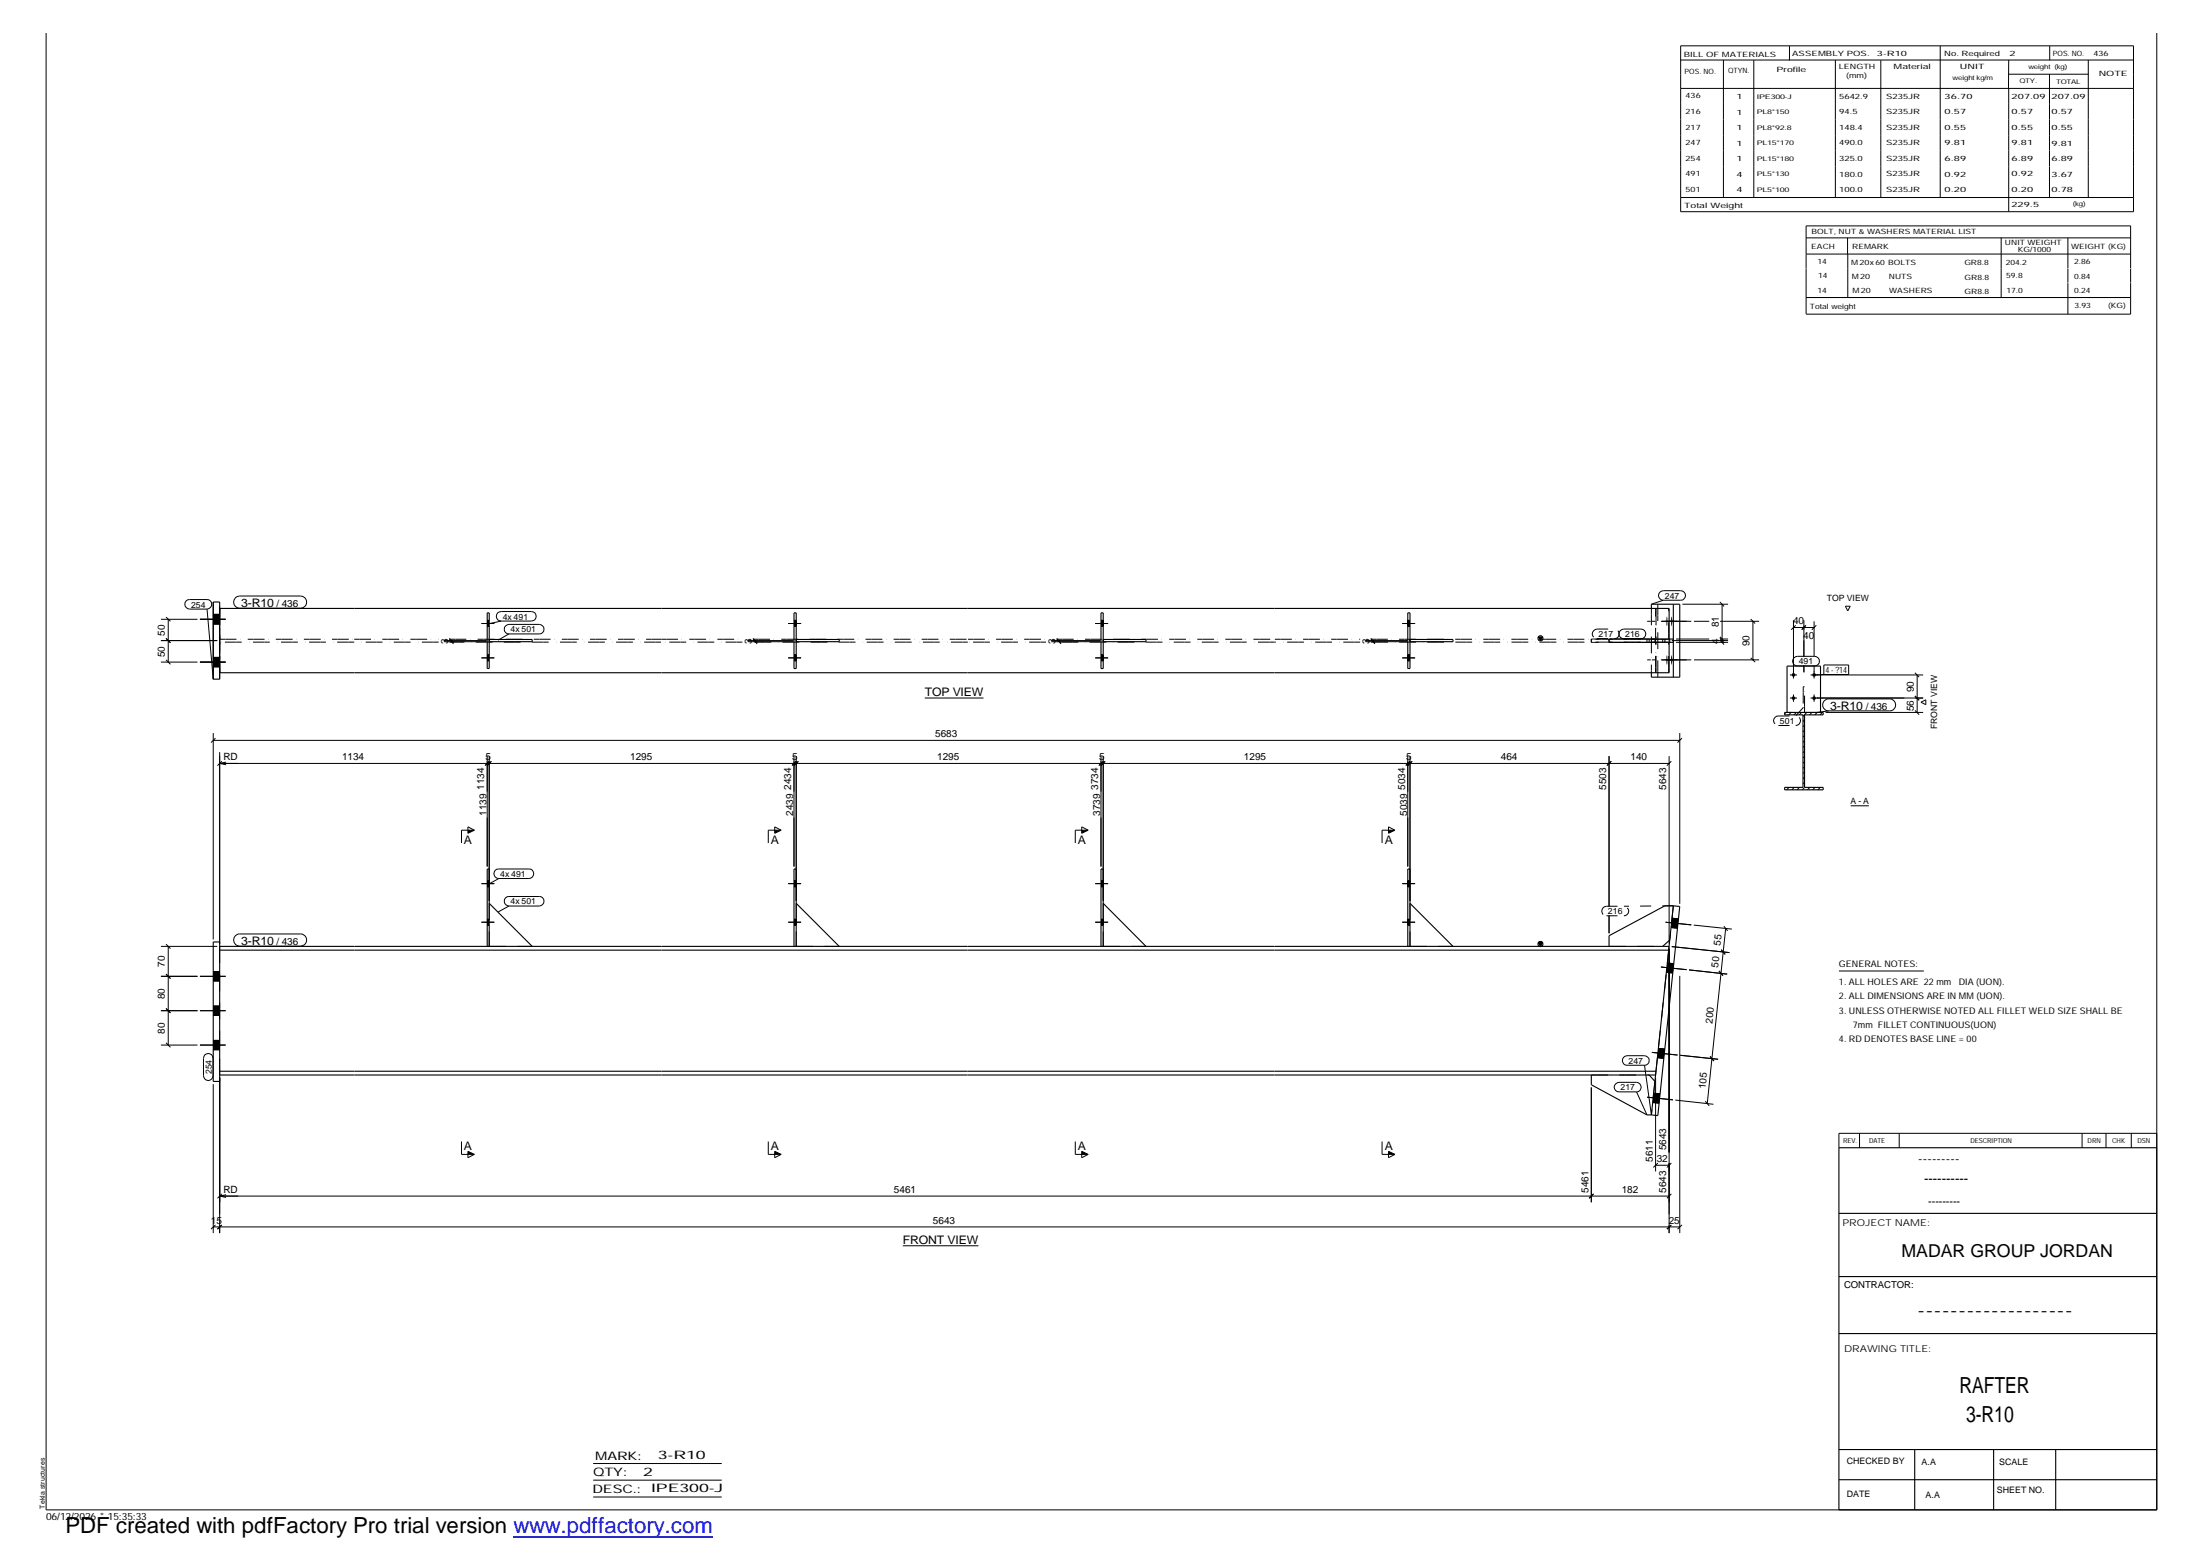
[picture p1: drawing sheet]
<svg xmlns="http://www.w3.org/2000/svg" width="420mm" height="297mm" viewBox="0 0 420 297" stroke-linecap="round" stroke-linejoin="round" font-family="sans-serif">
<g fill="none" stroke="#000" stroke-width=".19">
<path d="M321 8.7h86.5v31.7h-86.5zM321 11.5h86.5M321 16.9h86.5M329.1 11.5v26.2M334.9 11.5v26.2M341.8 8.8v2.7M350.5 11.5v26.2M359.2 11.5v26.2M370.5 8.7v29M383.6 11.5v5.4M383.6 14.2h15.3M383.6 16.9v23.5"/>
<path d="M391.4 14.2v23.5M391.5 8.8v2.7M398.8 11.5v26.2M411.9 6.3v281.9h-403.1v-281.9M321 37.7h86.5M344.9 48.5h62M344.9 45.4h62M344.9 56.8h62M352.8 45.4v3.1M352.9 48.5v8.3M382.2 45.4v11.4M394.9 45.4v5.8"/>
<path d="M394.9 51.3v2.7M394.9 54v6M406.9 51.2v-8.1h-62v16.8M406.9 51.3v2.7M406.9 54v6h-62M30.7 118.2h7M31.7 117.8l.9 .8M32.1 118.2v8.2M35.6 114.7l.6-.2h3.3a.91 .91 0 0 1 .9 .9 .91 .91 0 0 1-.9 .9h-3.3a.92 .92 0 0 1-.8-.6 .92 .92 0 0 1 .2-1zM38.2 118.2h4.9M39.5 116.3l1.2 13.4M40.7 117.3h1.3"/>
<path d="M40.7 119.1h1.3M45 114.1l.8-.3h11.6a1.16 1.16 0 0 1 1.2 1.1 1.16 1.16 0 0 1-1.2 1.2h-11.6a1.16 1.16 0 0 1-1.1-.7 1.16 1.16 0 0 1 .3-1.3zM91.9 119h2.5M93 118.4h.4M93 119.6h.4M95 117l.7-.3h5.8a.91 .91 0 0 1 .9 1 .91 .91 0 0 1-.9 .9h-5.8a.93 .93 0 0 1-.8-.6 .93 .93 0 0 1 .1-1zM95.7 118.6l-2.6 .5M96.6 119.5l.6-.3h5.8a.91 .91 0 0 1 .9 .9 .91 .91 0 0 1-.9 .9h-5.8a.88 .88 0 0 1-.8-.5 .88 .88 0 0 1 .2-1zM150.5 119h2.5M151.6 118.4h.5M151.6 119.6h.5M209.2 119h2.4"/>
<path d="M210.3 118.4h.4M210.3 119.6h.4M267.8 119h2.5M268.9 118.4h.4M268.9 119.6h.4M317 113l.7-.2h3.3a.91 .91 0 0 1 .9 .9 .91 .91 0 0 1-.9 .9h-3.3a.91 .91 0 0 1-.9-.6 .91 .91 0 0 1 .2-1zM317.2 118.6h5.8M317.7 114.6l-2.3 .7M321.3 115.3h8.7M323.5 118.6h2.9M328.5 114.9l.8 .9M328.5 118.6h7.5"/>
<path d="M328.9 115.3v6.7M334.3 118.2l.9 .8M334.8 118.6v7.4M342.5 118.4v11.1M342.5 119.8h4M342.9 119.4l-.8 .8M344.5 118.4v6.9M344.8 119.5l-.7 .7M344.9 119.4l-.8 .8M346.5 118.6v6.7M346.9 119.4l-.9 .8M352.4 115.7h1l-.5 .9z"/>
<path d="M30.7 126.4h7M30.7 122.3h10.8M31.7 126l.9 .8M31.7 121.9l.9 .8M38.2 126.4h4.9M40.7 125.5h1.3M40.7 127.3h1.3M40.7 139.9v39.5M84.8 122.3h8.2M84.8 122.5h8.2M85.8 122.1l.8 .8M85.8 121.9l.8 .8"/>
<path d="M86.2 122.3v.2M91.9 125.6h2.5M93 125h.4M93 126.1h.4M97.2 121l-2.1 1.2M142.8 122.3h8.8M142.8 122.5h8.8M143.8 122.1l.8 .8M143.8 121.9l.8 .8M144.2 122.3v.2M150.5 125.6h2.5M151.6 125h.5"/>
<path d="M151.6 126.1h.5M176.6 133.3h11.2M200.8 122.3h9.4M200.8 122.5h9.4M201.8 122.1l.8 .8M201.8 121.9l.8 .8M202.2 122.3v.2M209.2 125.6h2.4M210.3 125h.4M210.3 126.1h.4M260.8 122.3h8M260.8 122.5h8"/>
<path d="M261.8 122.1l.8 .8M261.8 121.9l.8 .8M262.2 122.3v.2M267.8 125.6h2.5M268.9 125h.4M268.9 126.1h.4M309.5 120.4l.6-.3h3.3a.91 .91 0 0 1 .9 .9 .91 .91 0 0 1-.9 .9h-3.3a.88 .88 0 0 1-.9-.5 .88 .88 0 0 1 .3-1zM317.2 126h5.8M319.3 122.3h10.7M320.1 122h6.3M320.1 122.6h9.9M320.8 139.9v32.6"/>
<path d="M323.5 126h12.5M328.5 121.6l.8 .8M328.5 122.2l.8 .8M328.5 121.9l.8 .8M328.5 122h1.5M328.9 122.3v.3M334.3 125.6l.9 .8M341.1 136l-.3 .3M341.8 133.3h1.4M341.8 128.8h1.4M342.1 136l-.5 .5M342.5 132.6v1.4"/>
<path d="M342.6 125.6l.6-.3h3.4a.91 .91 0 0 1 .9 .9 .91 .91 0 0 1-.9 .9h-3.4a.91 .91 0 0 1-.8-.5 .91 .91 0 0 1 .2-1zM343.1 136l-.5 .5M344 136l-.4 .5M344.5 127.1v1.2M344.6 139.4l-.3 .3M344.6 138.4l-.3 .3M344.6 137.4l-.3 .3M345.1 136l-.8 .7M345.8 133.3h21.5M345.8 128.8h21.5M346 136l-.4 .5M346.5 127.1v2.4"/>
<path d="M346.5 132.6v1.4M347 136l-.4 .5M348 136l-.4 .5M348.3 126.9h4.8v1.9h-4.8zM348.3 128.8h-1.8M348.4 133.8l.6-.4h11.8a1.14 1.14 0 0 1 1.2 1.2 1.14 1.14 0 0 1-1.2 1.1h-11.6a1.13 1.13 0 0 1-1-.7 1.13 1.13 0 0 1 .2-1.2zM348.7 136h18.6M349.2 135.7l-2.5 .3M365.7 135.6l.8 .8M365.7 132.9l.8 .8M365.7 128.4l.8 .9M366.1 128.8v7.2"/>
<path d="M366.9 134.1l.9-.5v.9zM40.7 141.3h280.1M41.1 140.9l-.8 .9M42 143.6v36.6M42 145.7h276.8M42 145.7l1.2 .3M42.4 145.3l-.9 .9M43.2 145.5l-1.2 .2M89.4 157.8l1.2 .7-1.2 .6zM90.6 158.5h-2.5v2.4M93 144.3v21.1M93.4 144.3v27.7"/>
<path d="M93.5 145.3l-.9 .9M93.9 145.3l-.9 .9 .8-.8M148 157.8l1.2 .7-1.2 .6zM149.2 158.5h-2.5v2.4M151.6 144.3v21.1M152 145.4l-.7 .8M152.1 145.3l-.8 .8M152.1 144.3v27.7M152.5 145.3l-.9 .9M206.6 157.8l1.2 .7-1.2 .6zM207.8 158.5h-2.4v2.4M210.3 144.3v21.1"/>
<path d="M210.7 145.3l-.9 .9M210.7 144.3v27.7M211.1 145.3l-.8 .9 .7-.8M265.2 157.8l1.2 .7-1.2 .6zM266.4 158.5h-2.5v2.4M268.9 144.3v21.1M269.2 145.4l-.7 .8M269.3 145.3l-.8 .8M269.3 144.3v27.7M269.7 145.3l-.8 .9M307.3 144.3v28.7M307.7 145.3l-.8 .9"/>
<path d="M318.8 144.3v35.9M319.2 145.3l-.9 .9M321.2 140.9l-.8 .9M341.7 150.3l-.5 .5M342.6 150.3l-.4 .5M343.7 150.3l-.5 .5M344.6 150.3l-.4 .5M344.6 149.3l-.3 .3M344.6 148.3l-.3 .4M344.6 147.3l-.3 .3M344.6 146.3l-.3 .4M344.6 145.4l-.3 .3"/>
<path d="M344.6 144.4l-.3 .3M344.6 143.4l-.3 .3M344.6 142.4l-.3 .3M344.6 141.4l-.3 .3M344.6 140.4l-.3 .3M345.7 150.3l-.5 .5M346.6 150.3l-.4 .5M347.6 150.3l-.4 .5M353.4 153.8h3.5M45 178.6l.6-.3h11.8a1.16 1.16 0 0 1 1.2 1.2 1.16 1.16 0 0 1-1.2 1.1h-11.6a1.16 1.16 0 0 1-1.1-.7 1.16 1.16 0 0 1 .3-1.3zM91.9 176.1h2.5M91.9 168.7h2.5"/>
<path d="M93 175.5h.4M93 176.6h.4M93 168.1h.4M93 169.3h.4M94.6 166.1l.6-.2h5.8a.91 .91 0 0 1 .9 .9 .91 .91 0 0 1-.9 .9h-5.8a.94 .94 0 0 1-.8-.6 .94 .94 0 0 1 .2-1zM95.2 167.7l-2.1 1.2M96.6 171.4l.6-.3h5.8a.91 .91 0 0 1 .9 .9 .91 .91 0 0 1-.9 1h-5.8a.92 .92 0 0 1-.8-.6 .92 .92 0 0 1 .2-1zM97.2 173l-2.1 1.1M150.5 176.1h2.5M150.5 168.7h2.5M151.6 175.5h.5M151.6 176.6h.5"/>
<path d="M151.6 168.1h.5M151.6 169.3h.5M209.2 176.1h2.4M209.2 168.7h2.4M210.3 175.5h.4M210.3 176.6h.4M210.3 168.1h.4M210.3 169.3h.4M267.8 176.1h2.5M267.8 168.7h2.5M268.9 175.5h.4M268.9 176.6h.4"/>
<path d="M268.9 168.1h.4M268.9 169.3h.4M307.3 174.8v3.4M318.1 176.1l4.9 .5M319.2 177.1l1.2 .1M319.4 175.3l1.1 .1M323.5 176.6l7.3 .8M329.2 176.8l.7 .9M329.6 177.3l-3.5 33.4M30.7 186.4h7M30.7 192.9h7M30.7 199.5h7"/>
<path d="M30.7 180.7h10.8M31.7 199.1l.9 .8M31.7 192.5l.9 .9M31.7 186l.9 .8M31.7 180.2l.9 .9M32.1 180.7v18.8M38.2 186.4h4.9M38.2 192.9h4.9M38.2 199.5h4.9M40.7 187.3h1.3M40.7 185.5h1.3M40.7 193.8h1.3"/>
<path d="M40.7 192.1h1.3M40.7 198.6h1.3M317.2 184.6l4.9 .5M318.3 185.6l1.2 .1M318.4 183.8l1.3 .2M318.8 181.1v54.3M319.3 180.7l11 1.1M320.8 186.3v49.1M322.6 185.2l7.3 .8M328.3 185.4l.8 .9M328.7 181.3l.8 .9M351.2 185.4h16.2"/>
<path d="M39.1 201.4a.93 .93 0 0 1 1-.2 .93 .93 0 0 1 .6 .8v3.3a.91 .91 0 0 1-.9 1 .91 .91 0 0 1-.9-1v-3.3zM40.7 200.4h1.3M40.7 207v28.4M42 205.7v29.7M88.1 217.9v2.5h2.5M89.4 219.8l1.2 .6-1.2 .6zM146.7 217.9v2.5h2.5M148 219.8l1.2 .6-1.2 .6zM205.4 217.9v2.5h2.4M206.6 219.8l1.2 .6-1.2 .6zM263.9 217.9v2.5h2.5M265.2 219.8l1.2 .6-1.2 .6z"/>
<path d="M303.9 207.6v21.9M308.6 206.9l.6-.3h3.3a.91 .91 0 0 1 .9 .9 .91 .91 0 0 1-.9 .9h-3.3a.88 .88 0 0 1-.8-.5 .88 .88 0 0 1 .2-1zM310.1 201.8l.6-.3h3.4a.91 .91 0 0 1 .9 .9 .91 .91 0 0 1-.9 1h-3.4a.91 .91 0 0 1-.8-.6 .91 .91 0 0 1 .2-1zM312.5 208.4l2 4.4M314.1 203.4l1.3 9.4M314.6 209.5l4.9 .5M315.5 200.9l4.9 .5M315.6 210.5l1.3 .1M315.8 208.7l1.2 .1M316.2 205.7v17.9M316.5 201.9l1.3 .1M316.7 200.1l1.3 .2"/>
<path d="M320 210l7.2 .8M320.9 201.5l7.2 .7M325.7 210.2l.7 .9M326.6 201.7l.7 .9M355.1 216.4v2.7M362.7 216.4v2.7M397.6 216.4v2.7M402.2 216.4v2.7M407 216.4v2.7M411.9 216.4h-60.7v2.7M40.7 234.2h280.1M41.1 233.8l-.8 .8"/>
<path d="M42 228.3h276.8M42 228.3l1.2 .3M42.4 233.8l-.9 .8 .8-.7M42.4 227.9l-.9 .9M43.2 228.1l-1.2 .2M172.4 237.8h14.5M304.3 227.9l-.8 .9M316.2 222.4h2.6M316.6 222l-.8 .9M319.2 222l-.9 .9M319.2 233.8l-.9 .8 .9-.7M319.2 227.9l-.9 .9"/>
<path d="M321.2 233.8l-.8 .8M113.3 279.4h24.5M113.3 282.6h24.5M113.3 285.8h24.5"/>
</g>
<g fill="#000">
<path d="M293.8 121.6h.8l-.4 .7zM89.4 158.5h1.2l-1.2 .6zM148 158.5h1.2l-1.2 .6zM206.6 158.5h1.2l-1.2 .6zM265.2 158.5h1.2l-1.2 .6zM293.8 179.9h.8l-.4 .8zM89.4 219.8l1.2 .6h-1.2zM148 219.8l1.2 .6h-1.2zM206.6 219.8l1.2 .6h-1.2zM265.2 219.8l1.2 .6h-1.2z"/>
<path d="M40.7 117.3h1.3v1.8h-1.3z" fill-rule="evenodd"/>
<path d="M40.7 117.3h1.3v1.8h-1.3z" fill-rule="evenodd"/>
<path d="M40.7 117.3h1.3v1.8h-1.3z" fill-rule="evenodd"/>
<path d="M93 118.4h.4v1.2h-.4z" fill-rule="evenodd"/>
<path d="M93 118.4h.4v1.2h-.4z" fill-rule="evenodd"/>
<path d="M151.6 118.4h.5v1.2h-.5z" fill-rule="evenodd"/>
<path d="M151.6 118.4h.5v1.2h-.5z" fill-rule="evenodd"/>
<path d="M210.3 118.4h.4v1.2h-.4z" fill-rule="evenodd"/>
<path d="M210.3 118.4h.4v1.2h-.4z" fill-rule="evenodd"/>
<path d="M268.9 118.4h.4v1.2h-.4z" fill-rule="evenodd"/>
<path d="M268.9 118.4h.4v1.2h-.4z" fill-rule="evenodd"/>
<path d="M318.3 117.7v1.8z" fill-rule="evenodd"/>
<path d="M319.2 117.7l.2 .6-.2 1.2z" fill-rule="evenodd"/>
<path d="M40.7 125.5h1.3v1.8h-1.3z" fill-rule="evenodd"/>
<path d="M40.7 125.5h1.3v1.8h-1.3z" fill-rule="evenodd"/>
<path d="M40.7 125.5h1.3v1.8h-1.3z" fill-rule="evenodd"/>
<path d="M93 125h.4v1.1h-.4z" fill-rule="evenodd"/>
<path d="M93 125h.4v1.1h-.4z" fill-rule="evenodd"/>
<path d="M151.6 125h.5v1.1h-.5z" fill-rule="evenodd"/>
<path d="M151.6 125h.5v1.1h-.5z" fill-rule="evenodd"/>
<path d="M210.3 125h.4v1.1h-.4z" fill-rule="evenodd"/>
<path d="M210.3 125h.4v1.1h-.4z" fill-rule="evenodd"/>
<path d="M268.9 125h.4v1.1h-.4z" fill-rule="evenodd"/>
<path d="M268.9 125h.4v1.1h-.4z" fill-rule="evenodd"/>
<path d="M318.3 125.1v1.8z" fill-rule="evenodd"/>
<path d="M319.2 125.1l.2 .5-.2 1.3z" fill-rule="evenodd"/>
<path d="M342.3 133h.3l.3 .1v.3a.35 .35 0 0 1-.6 .2 .35 .35 0 0 1 0-.6z" fill-rule="evenodd"/>
<path d="M346.2 133h.4l.2 .1v.3a.35 .35 0 0 1-.5 .2 .35 .35 0 0 1-.1-.6z" fill-rule="evenodd"/>
<path d="M93 175.5h.4v1.1h-.4z" fill-rule="evenodd"/>
<path d="M93 168.1h.4v1.2h-.4z" fill-rule="evenodd"/>
<path d="M93 175.5h.4v1.1h-.4z" fill-rule="evenodd"/>
<path d="M93 168.1h.4v1.2h-.4z" fill-rule="evenodd"/>
<path d="M151.6 175.5h.5v1.1h-.5z" fill-rule="evenodd"/>
<path d="M151.6 168.1h.5v1.2h-.5z" fill-rule="evenodd"/>
<path d="M151.6 175.5h.5v1.1h-.5z" fill-rule="evenodd"/>
<path d="M151.6 168.1h.5v1.2h-.5z" fill-rule="evenodd"/>
<path d="M210.3 175.5h.4v1.1h-.4z" fill-rule="evenodd"/>
<path d="M210.3 168.1h.4v1.2h-.4z" fill-rule="evenodd"/>
<path d="M210.3 175.5h.4v1.1h-.4z" fill-rule="evenodd"/>
<path d="M210.3 168.1h.4v1.2h-.4z" fill-rule="evenodd"/>
<path d="M268.9 175.5h.4v1.1h-.4z" fill-rule="evenodd"/>
<path d="M268.9 168.1h.4v1.2h-.4z" fill-rule="evenodd"/>
<path d="M268.9 175.5h.4v1.1h-.4z" fill-rule="evenodd"/>
<path d="M268.9 168.1h.4v1.2h-.4z" fill-rule="evenodd"/>
<path d="M319.4 175.3l1.1 .1-.1 1.8-1.2-.1z" fill-rule="evenodd"/>
<path d="M319.4 175.3l1.1 .1-.1 1.8-1.2-.1z" fill-rule="evenodd"/>
<path d="M40.7 185.5h1.3v1.8h-1.3z" fill-rule="evenodd"/>
<path d="M40.7 185.5h1.3v1.8h-1.3z" fill-rule="evenodd"/>
<path d="M40.7 192.1h1.3v1.7h-1.3z" fill-rule="evenodd"/>
<path d="M40.7 192.1h1.3v1.7h-1.3z" fill-rule="evenodd"/>
<path d="M318.4 183.8l1.3 .2-.2 1.7-1.2-.1z" fill-rule="evenodd"/>
<path d="M318.4 183.8l1.3 .2-.2 1.7-1.2-.1z" fill-rule="evenodd"/>
<path d="M40.7 198.6h1.3v1.8h-1.3z" fill-rule="evenodd"/>
<path d="M40.7 198.6h1.3v1.8h-1.3z" fill-rule="evenodd"/>
<path d="M315.8 208.7l1.2 .1-.1 1.8-1.3-.1z" fill-rule="evenodd"/>
<path d="M315.8 208.7l1.2 .1-.1 1.8-1.3-.1z" fill-rule="evenodd"/>
<path d="M316.7 200.1l1.3 .2-.2 1.7-1.3-.1z" fill-rule="evenodd"/>
<path d="M316.7 200.1l1.3 .2-.2 1.7-1.3-.1z" fill-rule="evenodd"/>
<circle cx="342.5" cy="128.8" r=".36"/>
<circle cx="346.5" cy="128.8" r=".36"/>
</g>
<g fill="none" stroke="#000" stroke-width=".21">
<path d="M40.7 114.9h1.3v14.8h-1.3zM42 116.1h276.8v5.9M93 117h.4v10.6h-.4zM151.6 117h.5v10.6h-.5zM210.3 117h.4v10.6h-.4zM268.9 117h.4v10.6h-.4zM315.4 116.1v-.8h5.4v14h-5.4v-.9M319.6 115.3v14M93.4 122.1h8.2v.4h-8.2M152.1 122.1h8.2v.4h-8.2M210.7 122.1h8.2v.4h-8.2M269.3 122.1h8.2v.4h-8.2"/>
<path d="M293.8 121.6h.8l-.4 .7zM318 122v.6M318.8 122.6v5.8h-276.8M319.6 122h-12.3v.6h12.3M340.8 136h7.4v.5h-3.6v13.8h3.6v.5h-7.4v-.5h3.5v-13.8h-3.5zM341.3 136v-8.8h6.4v8.8M40.7 179.8h1.3v26.6h-1.3zM93.4 172.5l8.2 8.2M152.1 172.5l8.2 8.2M210.7 172.5l8.2 8.2M269.3 172.5l8.2 8.2M293.8 179.9h.8l-.4 .8z"/>
<path d="M318.9 179.4l-1.4 1.3M319.6 172.9l1.2 .1-4.2 40-1.2-.2M319.6 172.9l-4.2 39.9M319.6 172.9h-1.6l-10.7 5.7v2.1M42 180.7h276.8M42 181.4h276.7M93 180.7v-14.8h.4v14.8M151.6 180.7v-14.8h.5v14.8M210.3 180.7v-14.8h.4v14.8M268.9 180.7v-14.8h.4v14.8M42 205.2h274.2M42 204.5h274.3"/>
<path d="M303.9 205.2v1.9l10.6 5.7h.9M315 205.2l1.1 1.2M351.2 219.1h60.7v69.1h-60.7zM351.2 231.6h60.7M351.2 254.6h60.7M351.2 243.7h60.7M351.2 276.7h60.7M365.7 276.7v11.5M380.7 276.7v11.5M392.6 276.7v11.5M351.2 282.5h60.7"/>
<circle cx="294.2" cy="121.9" r=".49"/>
<circle cx="294.2" cy="180.2" r=".49"/>
</g>
<g fill="none" stroke="#000" stroke-width=".19" stroke-dasharray="1.1 0 2.1 .7 0 1.4" stroke-linecap="butt">
<path d="M42 116.1v12.3M42 116.1v5.9M315.4 116.1v12.3M316.3 116.1v5.9M42 128.4v-5.8M42 122.6v5.8M42 128.4v-12.3M42 122v-5.9M42 122h25.6M42 129.7v-14.8M67.6 122.6h-25.6M67.6 122h16.2"/>
<path d="M83.8 122.6h-16.2M85.9 122h40.3M93.4 122.5v-.4M126.2 122.6h-40.3M126.3 122h15.5M141.8 122.6h-15.5M143.8 122h41M152.1 122.5v-.4M184.8 122.6h-41M184.9 122h14.9M199.8 122.6h-14.9M201.8 122h41.7"/>
<path d="M210.7 122.5v-.4M243.5 122.6h-41.7M243.5 122h16.3M259.8 122.6h-16.3M261.8 122h56.9M269.3 122.5v-.4M303.9 122v.6M303.9 122.6v-.6M307.3 122v.6M314.5 122.6v-.6M315 122.6v-.6M315.4 122.6v-.6"/>
<path d="M316.1 122h-12.2M316.1 122v.6M316.1 122.6h-12.2M316.2 128.4v-12.3M316.3 128.4v-5.8M316.6 129.3v-14M317.5 122.6v-.6M318.7 122.6h-56.9M318.7 128.4v-5.8M318.7 122v-5.9M318.8 122v.6M318.9 122.6v-.6"/>
<path d="M344.4 131.1v4.9M344.4 136h.2M344.6 131.1h-.2M344.6 136v-4.9M347.7 136h-6.4M93.4 172.5v8.2M152.1 172.5v8.2M210.7 172.5v8.2M269.3 172.5v8.2M319.6 172.9l-.7 6.5M42 180.7v24.5M93.4 180.7h8.2"/>
<path d="M93.4 180.7h-.4M152.1 180.7h8.2M152.1 180.7h-.5M210.7 180.7h8.2M210.7 180.7h-.4M269.3 180.7h8.2M269.3 180.7h-.4M307.3 180.7h10.2M303.9 205.2h11.1M316.1 206.4l-.7 6.4M316.2 205.2l2.6-24.5"/>
</g>
<g fill="none" stroke="#000" stroke-width=".19" stroke-dasharray="2.1 2.1" stroke-linecap="butt">
<path d="M319.5 118.6h-4.9M320.4 118.6h-4.9M305 121.9h3.3M305 120.1h3.3M305 120.1a.91 .91 0 0 0-.9 .9 .91 .91 0 0 0 .9 .9M308.3 121.9a.91 .91 0 0 0 .9-.9 .91 .91 0 0 0-.9-.9M319.5 126h-4.9M320.4 126h-4.9M339.6 138.5h3.3M339.6 136.7h3.3M339.6 136.7a.91 .91 0 0 0-.9 .9 .91 .91 0 0 0 .9 .9M342.9 138.5a.91 .91 0 0 0 1-.9 .91 .91 0 0 0-1-.9"/>
<path d="M344.4 135l-1.5 1.7M306.8 174.8h3.3M306.8 173h3.3M306.8 173a.91 .91 0 0 0-.9 .9 .91 .91 0 0 0 .9 .9M310.1 174.8a.91 .91 0 0 0 1-.9 .91 .91 0 0 0-1-.9M319.6 172.9l-9.5 .1"/>
</g>
<path d="M98 293.3h38.2" fill="none" stroke="#00f" stroke-width=".3"/>
<g font-size="4.2">
<text x="374.2" y="265.9">RAFTER</text>
<text x="375.5" y="271.4">3-R10</text>
<text x="12.5" y="292.7">PDF created with pdfFactory Pro trial version www.pdffactory.com</text>
</g>
<text font-size="3.4" x="363.1" y="239.9">MADAR GROUP JORDAN</text>
<g font-size="2.5">
<text x="366.3" y="222.1">---------</text>
<text x="367.5" y="225.9">----------</text>
<text x="366.1" y="250.9">-------------------</text>
</g>
<g font-size="2.2">
<text x="46.1" y="115.8">3-R10</text>
<text x="176.6" y="132.9">TOP VIEW</text>
<text x="349.5" y="135.5">3-R10</text>
<text x="88.6" y="161.1">A</text>
<text x="147.2" y="161.1">A</text>
<text x="205.8" y="161.1">A</text>
<text x="264.5" y="161.1">A</text>
<text x="46.1" y="180.3">3-R10</text>
<text x="88.6" y="219.5">A</text>
<text x="147.2" y="219.5">A</text>
<text x="205.8" y="219.5">A</text>
<text x="264.5" y="219.5">A</text>
<text x="172.4" y="237.4">FRONT VIEW</text>
<text x="113.3" y="281.8">QTY:</text>
<text x="113.7" y="278.6">MARK:</text>
<text x="122.9" y="281.8">2</text>
<text x="125.6" y="278.6">3-R10</text>
<text x="113.2" y="285">DESC.:</text>
<text x="124.3" y="284.9">IPE300-J</text>
</g>
<text font-size="2.1" x="368.3" y="230.1">---------</text>
<g font-size="1.9">
<text x="52.8" y="115.8">/ 436</text>
<text x="328.3" y="119.7" transform="rotate(-90 328.3 119.7)">81</text>
<text x="342.4" y="119.2">40</text>
<text x="31.5" y="125.5" transform="rotate(-90 31.5 125.5)">50</text>
<text x="31.5" y="121.4" transform="rotate(-90 31.5 121.4)">50</text>
<text x="85.6" y="123" transform="rotate(-90 85.6 123)">3</text>
<text x="143.6" y="123" transform="rotate(-90 143.6 123)">3</text>
<text x="201.6" y="123" transform="rotate(-90 201.6 123)">3</text>
<text x="261.6" y="123" transform="rotate(-90 261.6 123)">3</text>
<text x="328.3" y="123" transform="rotate(-90 328.3 123)">4</text>
<text x="334.1" y="123.4" transform="rotate(-90 334.1 123.4)">90</text>
<text x="344.4" y="121.9">40</text>
<text x="356.3" y="135.5">/ 436</text>
<text x="365.5" y="135.7" transform="rotate(-90 365.5 135.7)">56</text>
<text x="365.5" y="132.2" transform="rotate(-90 365.5 132.2)">90</text>
<text x="178.6" y="140.7">5683</text>
<text x="42.7" y="145.1">RD</text>
<text x="65.3" y="145.1">1134</text>
<text x="92.7" y="145.1">5</text>
<text x="120.4" y="145.1">1295</text>
<text x="151.3" y="145.1">5</text>
<text x="179" y="145.1">1295</text>
<text x="209.9" y="145.1">5</text>
<text x="237.6" y="145.1">1295</text>
<text x="268.5" y="145.1">5</text>
<text x="286.6" y="145.1">464</text>
<text x="311.4" y="145.1">140</text>
<text x="92.5" y="150.8" transform="rotate(-90 92.5 150.8)">1134</text>
<text x="92.9" y="155.8" transform="rotate(-90 92.9 155.8)">1139</text>
<text x="151.1" y="150.8" transform="rotate(-90 151.1 150.8)">2434</text>
<text x="151.5" y="155.8" transform="rotate(-90 151.5 155.8)">2439</text>
<text x="209.7" y="150.8" transform="rotate(-90 209.7 150.8)">3734</text>
<text x="210.1" y="155.8" transform="rotate(-90 210.1 155.8)">3739</text>
<text x="268.4" y="150.8" transform="rotate(-90 268.4 150.8)">5034</text>
<text x="268.7" y="155.8" transform="rotate(-90 268.7 155.8)">5039</text>
<text x="306.7" y="150.8" transform="rotate(-90 306.7 150.8)">5503</text>
<text x="318.2" y="150.8" transform="rotate(-90 318.2 150.8)">5643</text>
<text x="31.5" y="184.6" transform="rotate(-90 31.5 184.6)">70</text>
<text x="52.8" y="180.3">/ 436</text>
<text x="328.2" y="184.8" transform="rotate(-84 328.2 184.8)">50</text>
<text x="328.6" y="180.5" transform="rotate(-84 328.6 180.5)">55</text>
<text x="31.5" y="190.7" transform="rotate(-90 31.5 190.7)">80</text>
<text x="31.5" y="197.3" transform="rotate(-90 31.5 197.3)">80</text>
<text x="327" y="195.5" transform="rotate(-84 327 195.5)">200</text>
<text x="325.7" y="207.9" transform="rotate(-84 325.7 207.9)">105</text>
<text x="315.6" y="221.8" transform="rotate(-90 315.6 221.8)">5611</text>
<text x="316.4" y="221.8">32</text>
<text x="318.2" y="219.6" transform="rotate(-90 318.2 219.6)">5643</text>
<text x="42.7" y="227.7">RD</text>
<text x="170.7" y="227.7">5461</text>
<text x="303.4" y="227.7" transform="rotate(-90 303.4 227.7)">5461</text>
<text x="309.7" y="227.7">182</text>
<text x="318.2" y="227.7" transform="rotate(-90 318.2 227.7)">5643</text>
<text x="40.3" y="233.6">15</text>
<text x="178.2" y="233.6">5643</text>
<text x="318.7" y="233.6">25</text>
<text x="8.8" y="290.2">06/12/2026 * 15:35:33</text>
</g>
<g font-size="1.8">
<text x="351.9" y="234.1">PROJECT NAME:</text>
<text x="352.2" y="245.8">CONTRACTOR:</text>
<text x="352.2" y="258.1">DRAWING TITLE:</text>
</g>
<g font-size="1.7">
<text x="36.5" y="116">254</text>
<text x="96" y="118.3">4x 491</text>
<text x="318" y="114.3">247</text>
<text x="348.9" y="114.8">TOP VIEW</text>
<text x="97.5" y="120.7">4x 501</text>
<text x="305.3" y="121.6">217</text>
<text x="310.4" y="121.6">216</text>
<text x="343.5" y="126.8">491</text>
<text x="348.6" y="128.5">4-?14</text>
<text x="339.9" y="138.2">501</text>
<text x="370" y="139.2" transform="rotate(-90 370 139.2)">FRONT VIEW</text>
<text x="353.4" y="153.5">A - A</text>
<text x="95.5" y="167.4">4x 491</text>
<text x="97.5" y="172.7">4x 501</text>
<text x="307.1" y="174.5">216</text>
<text x="351.2" y="184.6">GENERAL NOTES:</text>
<text x="351.2" y="190.8">2. ALL DIMENSIONS ARE IN MM(UON).</text>
<text x="351.2" y="188.1">1. ALL HOLES ARE 22mm DIA (UON).</text>
<text x="351.2" y="193.5">3. UNLESS OTHERWISE NOTED ALL FILLET WELD SIZE SHALL BE</text>
<text x="353.9" y="196.2">7mm FILLET CONTINUOUS(UON)</text>
<text x="311" y="203.1">247</text>
<text x="351.2" y="198.9">4. RD DENOTES BASE LINE = 00</text>
<text x="40.4" y="205" transform="rotate(-90 40.4 205)">254</text>
<text x="309.5" y="208.1">217</text>
<text x="352.7" y="279.5">CHECKED BY</text>
<text x="367" y="279.6">A.A</text>
<text x="381.8" y="279.7">SCALE</text>
<text x="352.7" y="285.7">DATE</text>
<text x="367.7" y="285.9">A.A</text>
<text x="381.3" y="285.1">SHEET NO.</text>
</g>
<g font-size="1.4">
<text x="321.6" y="10.9">BILL OF MATERIALS</text>
<text x="342.3" y="10.7">ASSEMBLY POS.</text>
<text x="358.4" y="10.7">3-R10</text>
<text x="371.3" y="10.6">No. Required</text>
<text x="383.8" y="10.6">2</text>
<text x="392" y="10.6">POS. NO.</text>
<text x="399.8" y="10.7">436</text>
<text x="321.7" y="14">POS. NO.</text>
<text x="330" y="14">QTYN.</text>
<text x="339.3" y="13.8">Profile</text>
<text x="351.2" y="13.2">LENGTH</text>
<text x="352.6" y="15">(mm)</text>
<text x="361.7" y="13.2">Material</text>
<text x="374.3" y="13.2">UNIT</text>
<text x="400.8" y="14.4">NOTE</text>
<text x="321.9" y="18.8">436</text>
<text x="321.9" y="21.7">216</text>
<text x="331.6" y="18.9">1</text>
<text x="331.6" y="21.9">1</text>
<text x="351.2" y="18.8">5642.9</text>
<text x="351.2" y="21.8">94.5</text>
<text x="360.2" y="18.8">S235JR</text>
<text x="360.2" y="21.8">S235JR</text>
<text x="371.4" y="18.9">36.70</text>
<text x="371.4" y="21.8">0.57</text>
<text x="384.2" y="18.8">207.09</text>
<text x="384.2" y="21.8">0.57</text>
<text x="391.8" y="18.9">207.09</text>
<text x="391.8" y="21.8">0.57</text>
<text x="321.9" y="24.8">217</text>
<text x="321.9" y="27.7">247</text>
<text x="331.6" y="24.8">1</text>
<text x="331.6" y="27.8">1</text>
<text x="351.2" y="24.8">148.4</text>
<text x="351.2" y="27.8">490.0</text>
<text x="360.2" y="24.8">S235JR</text>
<text x="360.2" y="27.8">S235JR</text>
<text x="371.4" y="24.8">0.55</text>
<text x="371.4" y="27.8">9.81</text>
<text x="384.2" y="24.8">0.55</text>
<text x="384.2" y="27.7">9.81</text>
<text x="391.8" y="24.8">0.55</text>
<text x="391.8" y="27.8">9.81</text>
<text x="321.9" y="30.7">254</text>
<text x="321.9" y="33.6">491</text>
<text x="331.6" y="30.8">1</text>
<text x="331.6" y="33.8">4</text>
<text x="351.2" y="30.7">325.0</text>
<text x="351.2" y="33.7">180.0</text>
<text x="360.2" y="30.7">S235JR</text>
<text x="360.2" y="33.7">S235JR</text>
<text x="371.4" y="30.8">6.89</text>
<text x="371.4" y="33.7">0.92</text>
<text x="384.2" y="30.7">6.89</text>
<text x="384.2" y="33.7">0.92</text>
<text x="391.8" y="30.8">6.89</text>
<text x="391.8" y="33.7">3.67</text>
<text x="321.6" y="39.7">Total Weight</text>
<text x="321.9" y="36.6">501</text>
<text x="331.6" y="36.7">4</text>
<text x="351.2" y="36.7">100.0</text>
<text x="360.2" y="36.6">S235JR</text>
<text x="371.4" y="36.7">0.20</text>
<text x="384.1" y="39.6">229.5</text>
<text x="384.2" y="36.6">0.20</text>
<text x="391.8" y="36.7">0.78</text>
<text x="345.9" y="47.5">EACH</text>
<text x="345.9" y="44.6">BOLT, NUT &amp; WASHERS MATERIAL LIST</text>
<text x="353.7" y="47.5">REMARK</text>
<text x="382.9" y="46.7">UNIT WEIGHT</text>
<text x="395.6" y="47.4">WEIGHT (KG)</text>
<text x="347.1" y="50.4">14</text>
<text x="347.2" y="53.1">14</text>
<text x="353.5" y="50.5">M20x60 BOLTS</text>
<text x="353.7" y="53.2">M20</text>
<text x="360.7" y="53.2">NUTS</text>
<text x="375.2" y="50.6">GR8.8</text>
<text x="375.2" y="53.4">GR8.8</text>
<text x="383.1" y="50.5">204.2</text>
<text x="383.2" y="53.2">59.8</text>
<text x="385.4" y="48.2">KG/1000</text>
<text x="396.1" y="50.4">2.86</text>
<text x="396.1" y="53.2">0.84</text>
<text x="345.7" y="58.9">Total weight</text>
<text x="347.1" y="56">14</text>
<text x="353.8" y="56">M20</text>
<text x="360.8" y="56">WASHERS</text>
<text x="375.2" y="56.1">GR8.8</text>
<text x="383.2" y="55.9">17.0</text>
<text x="396.1" y="56">0.24</text>
<text x="396.2" y="58.8">3.93</text>
<text x="402.6" y="58.7">(KG)</text>
</g>
<g font-size="1.3">
<text x="352" y="218.3">REV.</text>
<text x="357" y="218.2">DATE</text>
<text x="376.3" y="218.2">DESCRIPTION</text>
<text x="398.7" y="218.2">DRN</text>
<text x="403.4" y="218.2">CHK</text>
<text x="408.2" y="218.3">DSN</text>
<text x="8.6" y="288" transform="rotate(-90 8.6 288)">Tekla structures</text>
</g>
<g font-size="1.2">
<text x="372.9" y="15.2">weight kg/m</text>
<text x="385.7" y="15.9">QTY.</text>
<text x="387.4" y="13.2">weight (kg)</text>
<text x="392.7" y="15.9">TOTAL</text>
<text x="335.5" y="18.8">IPE300-J</text>
<text x="335.5" y="21.8">PL8*150</text>
<text x="335.5" y="24.8">PL8*92.8</text>
<text x="335.5" y="27.8">PL15*170</text>
<text x="335.5" y="30.7">PL15*180</text>
<text x="335.5" y="33.7">PL5*130</text>
<text x="335.5" y="36.7">PL5*100</text>
<text x="395.9" y="39.4">(kg)</text>
</g>
</svg>
